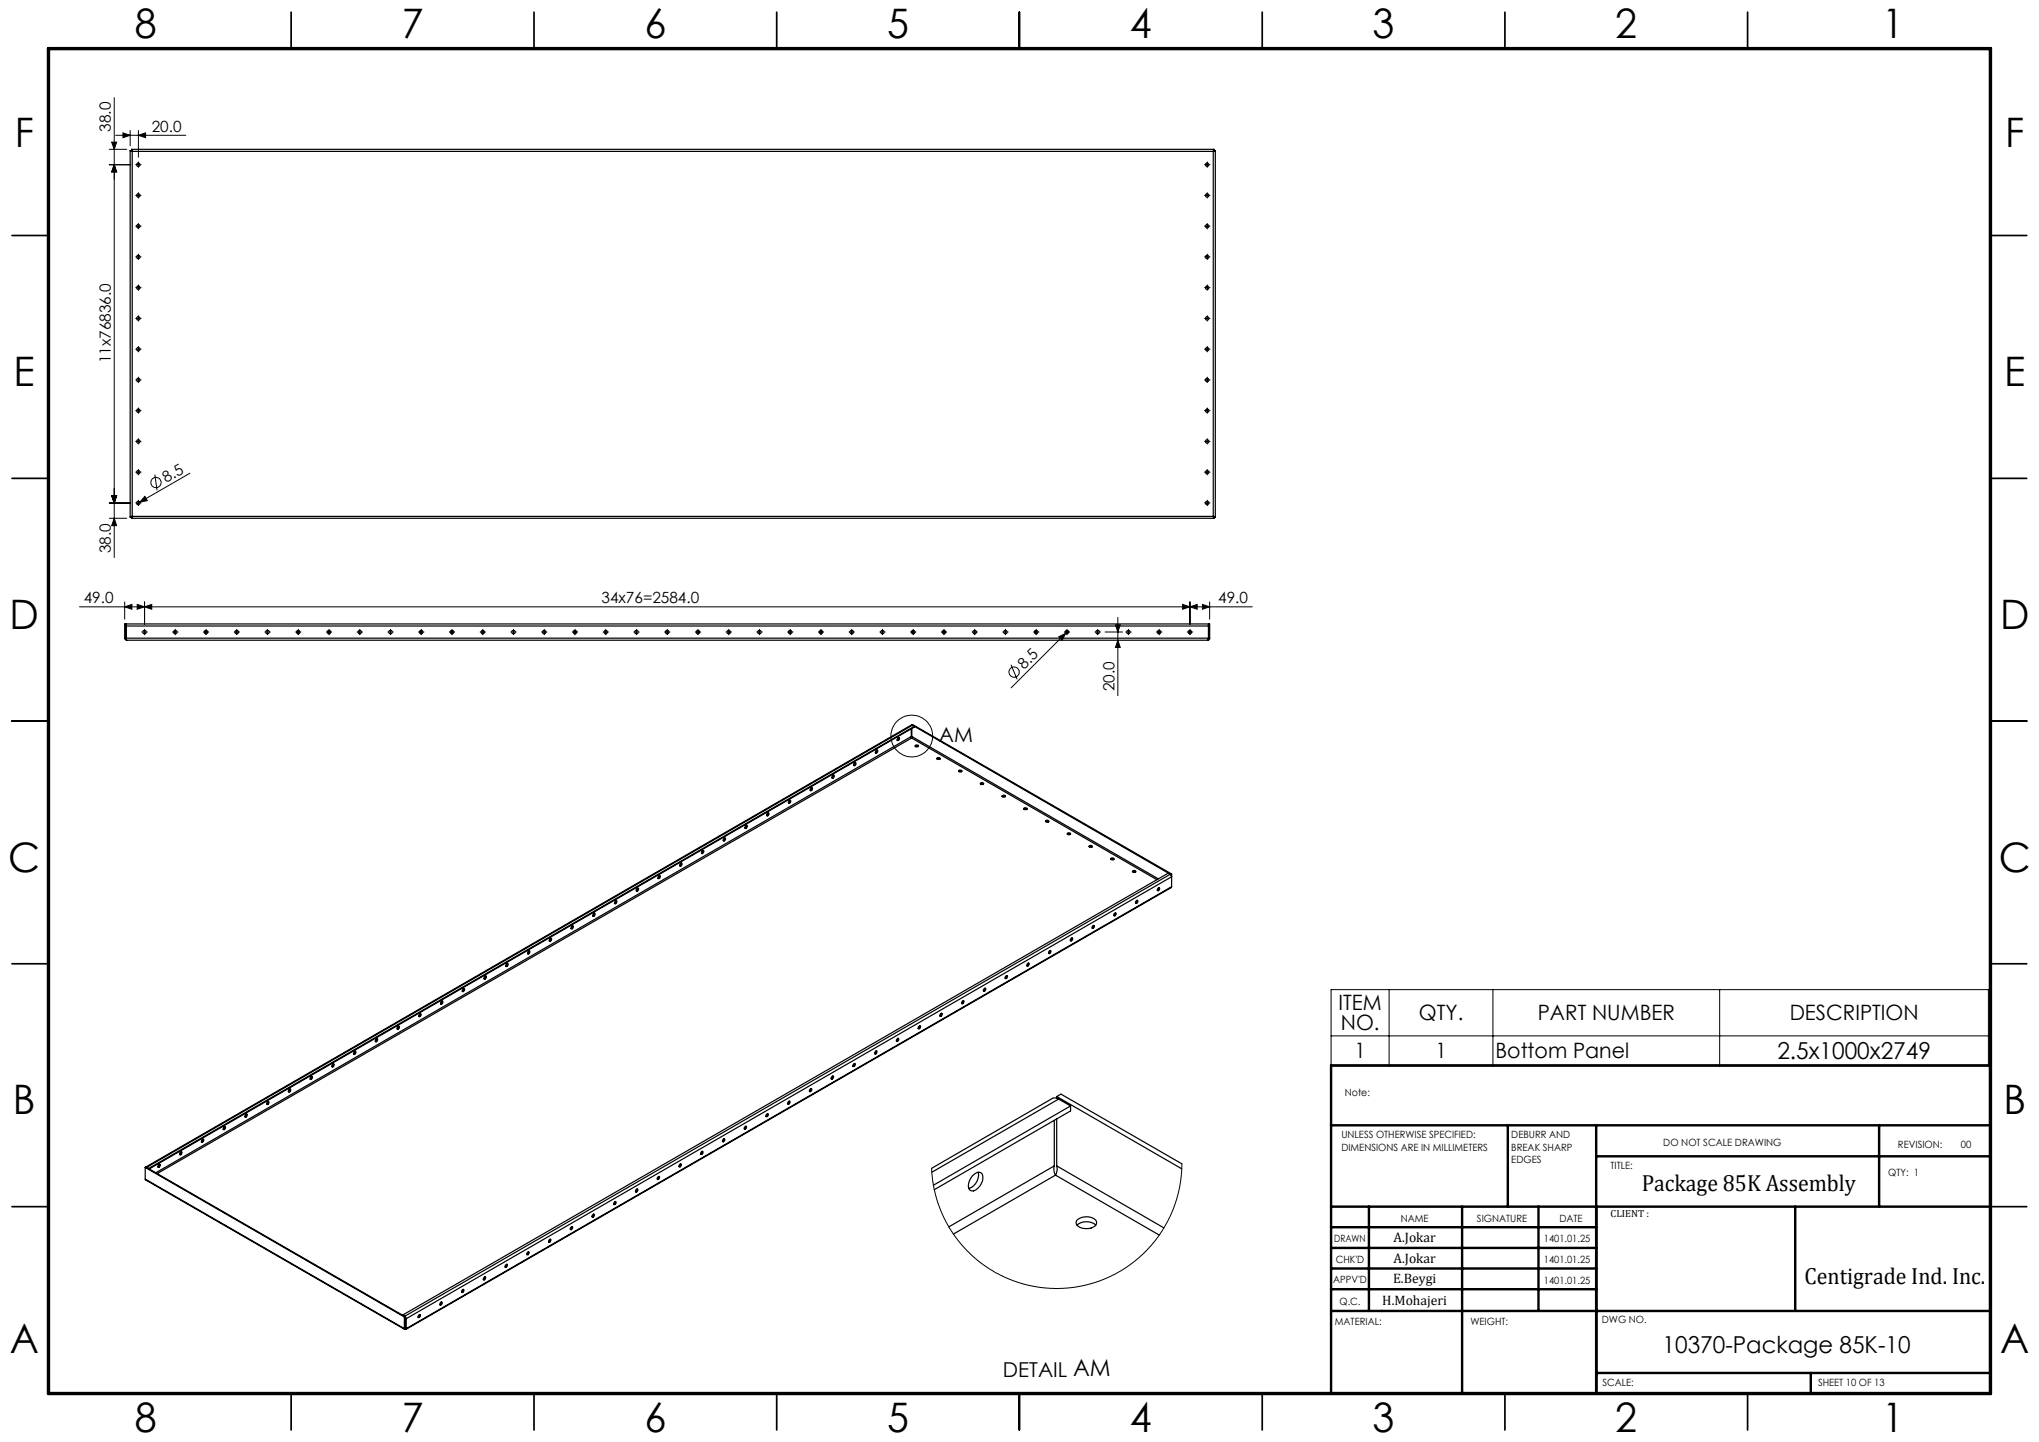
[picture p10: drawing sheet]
<svg xmlns="http://www.w3.org/2000/svg" width="420mm" height="297mm" viewBox="0 0 420 297" stroke-linecap="round" stroke-linejoin="round" font-family="sans-serif">
<g fill="none" stroke="#000" stroke-width=".21">
<path d="M22.5 33.9h4.4M22.5 30.8h3.6M23 29.3h1l-.5 1.5zM23.5 33.9l.5 1.5h-1zM23.5 20.1v94.7M23.8 27.9h14.5M25.3 27.4l1.5 .5-1.5 .5zM26.8 26.9v3.1M28.3 33.9h.4M28.5 27.9l1.5-.5v1zM28.5 26.9v5.5M28.5 33.7v.4"/>
<path d="M248.5 33.9h.3M248.7 33.7v.4M28.3 40.2h.4M28.3 46.6h.4M28.3 52.9h.4M28.3 59.3h.4M28.5 40v.5M28.5 46.4v.4M28.5 52.7v.4M28.5 59.1v.4M248.5 40.2h.3M248.5 46.6h.3"/>
<path d="M248.5 52.9h.3M248.5 59.3h.3M248.7 40v.5M248.7 46.4v.4M248.7 52.7v.4M248.7 59.1v.4M28.3 65.6h.4M28.3 71.9h.4M28.3 78.3h.4M28.5 65.4v.4M28.5 71.7v.4M28.5 78.1v.4"/>
<path d="M248.5 65.6h.3M248.5 71.9h.3M248.5 78.3h.3M248.7 65.4v.4M248.7 71.7v.4M248.7 78.1v.4M28.3 84.6h.4M28.3 90.9h.4M28.3 97.3h.4M28.5 84.4v.4M28.5 90.7v.4M28.5 97v.5"/>
<path d="M31.9 97.8l.4 3.2M39.1 97.5l-10.3 5.9M248.5 84.6h.3M248.5 90.9h.3M248.5 97.3h.3M248.7 84.4v.4M248.7 90.7v.4M248.7 97v.5M22.5 103.6h4.4M22.5 106.7h3.6M23 102.1h1l-.5 1.5zM23.5 106.7l.5 1.6h-1z"/>
<path d="M28.3 103.6h.4M28.5 103.4v.4M28.8 103.4l-.6 .4M29.8 102.2l.5 .9-1.5 .3zM248.5 103.6h.3M248.7 103.4v.4M25.7 125l1.5-.5v1zM25.7 124v3.5M28.3 124.5l1.5 .5-1.5 .5zM29.6 130.2h.4M29.8 130v.4M29.8 125l1.5-.5v1z"/>
<path d="M29.8 124v4.6M35.9 130.2h.4M36.1 130v.4M42.2 130.2h.5M42.4 130v.4M48.5 130.2h.5M48.8 130v.4M54.9 130.2h.4M55.1 130v.4M61.2 130.2h.4M61.4 130v.4M67.6 130.2h.4"/>
<path d="M67.8 130v.4M73.9 130.2h.4M74.1 130v.4M80.2 130.2h.4M80.4 130v.4M86.6 130.2h.4M86.7 130v.4M92.9 130.2h.4M93.1 130v.4M99.2 130.2h.4M99.4 130v.4M105.6 130.2h.4"/>
<path d="M105.8 130v.4M111.9 130.2h.4M112.1 130v.4M118.2 130.2h.4M118.4 130v.4M124.6 130.2h.4M124.8 130v.4M130.9 130.2h.4M131.1 130v.4M137.2 130.2h.5M137.4 130v.4M143.5 130.2h.5"/>
<path d="M143.8 130v.4M149.9 130.2h.4M150.1 130v.4M156.2 130.2h.4M156.4 130v.4M162.6 130.2h.4M162.8 130v.4M168.9 130.2h.4M169.1 130v.4M175.2 130.2h.4M175.4 130v.4M181.5 130.2h.5"/>
<path d="M181.8 130v.4M187.9 130.2h.4M188.1 130v.4M194.2 130.2h.4M194.4 130v.4M200.6 130.2h.4M200.8 130v.4M206.9 130.2h.4M207.1 130v.4M208.2 136.9l1.3 3M213.2 130.2h.4M213.4 130v.4"/>
<path d="M218.1 131.2l1.4-.7-.7 1.4zM219.6 130.2h.4M219.8 130v.4M220 129.9l-11.7 11.8M225.9 130.2h.4M226.1 130v.4M227.6 130.2h3.6M229.8 128.7h1l-.5 1.5zM230.3 131.9l.5 1.4h-1zM230.3 127.2v16.1M232.2 130.2h.5M232.4 130v.4"/>
<path d="M238.5 130.2h.5M238.8 130v.4M243.6 124.5l1.5 .5-1.5 .5zM244.9 130.2h.4M245.1 130v.4M245.1 125l1.5-.5v1zM245.1 124v4.6M247.7 124.5l1.5 .5-1.5 .5zM249.2 124v3.5M258 125h-241.6M274.2 203.8h135.4v15.8h-135.4zM274.2 213.4h135.4"/>
<path d="M286.1 203.8v15.8M307.5 203.8v15.8M354.2 203.8v15.8M243.5 239.7l-.1 1.9-.4 2.9-.6 2.4-.9 2.5-.8 1.9-1.7 2.8-2.9 3.5-1.7 1.6-1.8 1.5-1.7 1-2.6 1.4-2.7 1.1-2.4 .6-2.5 .4-2.5 .2-2.9-.1-2.5-.4-4.2-1.1-2.3-1.1-2.5-1.4-2.3-1.6-1.6-1.4-3-3.4-1.3-1.9-1.6-3.1-1.1-2.9-.5-2.1-.5-4.3"/>
<circle cx="32.1" cy="99.4" r="1.06"/>
<circle cx="208.9" cy="138.4" r="1.07"/>
<circle cx="187.8" cy="151.6" r="4.3"/>
</g>
<g fill="none" stroke="#000" stroke-width=".21" stroke-dasharray="15.2 1.3 1.3 1.3">
<path d="M28.1 33.9h-.2M28.5 33.5v-.2M28.5 34.3v.2M28.5 39.8v-.1M28.9 33.9h.2M248.3 33.9h-.2M248.7 33.5v-.2M248.7 34.3v.2M248.7 39.8v-.1M249.1 33.9h.1M28.1 40.2h-.2M28.1 46.6h-.2"/>
<path d="M28.1 52.9h-.2M28.1 59.2h-.2M28.5 40.7v.1M28.5 46.2v-.2M28.5 47v.1M28.5 52.5v-.2M28.5 53.3v.2M28.5 58.8v-.1M28.5 59.7v.1M28.9 40.2h.2M28.9 46.6h.2M28.9 52.9h.2"/>
<path d="M28.9 59.2h.2M248.3 40.2h-.2M248.3 46.6h-.2M248.3 52.9h-.2M248.3 59.2h-.2M248.7 40.7v.1M248.7 46.2v-.2M248.7 47v.1M248.7 52.5v-.2M248.7 53.3v.2M248.7 58.8v-.1M248.7 59.7v.1"/>
<path d="M249.1 40.2h.1M249.1 46.6h.1M249.1 52.9h.1M249.1 59.2h.1M28.1 65.6h-.2M28.1 71.9h-.2M28.1 78.2h-.2M28.5 65.2v-.2M28.5 66v.1M28.5 71.5v-.2M28.5 72.3v.2M28.5 77.8v-.1"/>
<path d="M28.5 78.7v.1M28.9 65.6h.2M28.9 71.9h.2M28.9 78.2h.2M248.3 65.6h-.2M248.3 71.9h-.2M248.3 78.2h-.2M248.7 65.2v-.2M248.7 66v.1M248.7 71.5v-.2M248.7 72.3v.2M248.7 77.8v-.1"/>
<path d="M248.7 78.7v.1M249.1 65.6h.1M249.1 71.9h.1M249.1 78.2h.1M28.1 84.6h-.2M28.1 90.9h-.2M28.1 97.2h-.2M28.5 84.2v-.2M28.5 85v.1M28.5 90.5v-.2M28.5 91.3v.2M28.5 96.8v-.1"/>
<path d="M28.5 97.7v.1M28.9 84.6h.2M28.9 90.9h.2M28.9 97.2h.2M248.3 84.6h-.2M248.3 90.9h-.2M248.3 97.2h-.2M248.7 84.2v-.2M248.7 85v.1M248.7 90.5v-.2M248.7 91.3v.2M248.7 96.8v-.1"/>
<path d="M248.7 97.7v.1M249.1 84.6h.1M249.1 90.9h.1M249.1 97.2h.1M28.1 103.6h-.2M28.5 103.2v-.2M28.5 104v.1M28.9 103.6h.2M248.3 103.6h-.2M248.7 103.2v-.2M248.7 104v.1M249.1 103.6h.1"/>
<path d="M29.4 130.2h-.2M29.8 129.8v-.2M29.8 130.6v.1M30.2 130.2h.1M35.7 130.2h-.1M36.1 129.8v-.2M36.1 130.6v.1M36.5 130.2h.2M42 130.2h-.1M42.4 129.8v-.2M42.4 130.6v.1M42.9 130.2h.1"/>
<path d="M48.4 130.2h-.2M48.8 129.8v-.2M48.8 130.6v.1M49.2 130.2h.1M54.7 130.2h-.1M55.1 129.8v-.2M55.1 130.6v.1M55.5 130.2h.2M61 130.2h-.1M61.4 129.8v-.2M61.4 130.6v.1M61.9 130.2h.1"/>
<path d="M67.4 130.2h-.2M67.8 129.8v-.2M67.8 130.6v.1M68.2 130.2h.1M73.7 130.2h-.1M74.1 129.8v-.2M74.1 130.6v.1M74.5 130.2h.2M80 130.2h-.1M80.4 129.8v-.2M80.4 130.6v.1M80.9 130.2h.1"/>
<path d="M86.4 130.2h-.2M86.8 129.8v-.2M86.8 130.6v.1M87.2 130.2h.1M92.7 130.2h-.1M93.1 129.8v-.2M93.1 130.6v.1M93.5 130.2h.2M99 130.2h-.1M99.4 129.8v-.2M99.4 130.6v.1M99.9 130.2h.1"/>
<path d="M105.4 130.2h-.2M105.8 129.8v-.2M105.8 130.6v.1M106.2 130.2h.1M111.7 130.2h-.1M112.1 129.8v-.2M112.1 130.6v.1M112.5 130.2h.2M118 130.2h-.1M118.4 129.8v-.2M118.4 130.6v.1M118.9 130.2h.1"/>
<path d="M124.4 130.2h-.2M124.8 129.8v-.2M124.8 130.6v.1M125.2 130.2h.1M130.7 130.2h-.1M131.1 129.8v-.2M131.1 130.6v.1M131.5 130.2h.2M137 130.2h-.1M137.4 129.8v-.2M137.4 130.6v.1M137.9 130.2h.1"/>
<path d="M143.4 130.2h-.2M143.8 129.8v-.2M143.8 130.6v.1M144.2 130.2h.1M149.7 130.2h-.1M150.1 129.8v-.2M150.1 130.6v.1M150.5 130.2h.2M156 130.2h-.1M156.4 129.8v-.2M156.4 130.6v.1M156.9 130.2h.1"/>
<path d="M162.4 130.2h-.2M162.8 129.8v-.2M162.8 130.6v.1M163.2 130.2h.1M168.7 130.2h-.1M169.1 129.8v-.2M169.1 130.6v.1M169.5 130.2h.2M175 130.2h-.1M175.4 129.8v-.2M175.4 130.6v.1M175.9 130.2h.1"/>
<path d="M181.4 130.2h-.2M181.8 129.8v-.2M181.8 130.6v.1M182.2 130.2h.1M187.7 130.2h-.1M188.1 129.8v-.2M188.1 130.6v.1M188.5 130.2h.2M194 130.2h-.1M194.4 129.8v-.2M194.4 130.6v.1M194.9 130.2h.1"/>
<path d="M200.4 130.2h-.2M200.8 129.8v-.2M200.8 130.6v.1M201.2 130.2h.1M206.7 130.2h-.1M207.1 129.8v-.2M207.1 130.6v.1M207.5 130.2h.2M213 130.2h-.1M213.4 129.8v-.2M213.4 130.6v.1M213.9 130.2h.1"/>
<path d="M219.4 130.2h-.2M219.8 129.8v-.2M219.8 130.6v.1M220.2 130.2h.1M225.7 130.2h-.1M226.1 129.8v-.2M226.1 130.6v.1M226.5 130.2h.2M232 130.2h-.1M232.4 129.8v-.2M232.4 130.6v.1M232.9 130.2h.1"/>
<path d="M238.4 130.2h-.2M238.8 129.8v-.2M238.8 130.6v.1M239.2 130.2h.1M244.7 130.2h-.1M245.1 129.8v-.2M245.1 130.6v.1M245.5 130.2h.2"/>
</g>
<g fill="none" stroke="#000" stroke-width=".35">
<path d="M60 2.5v7.5M110 2.5v7.5M160 2.5v7.5M210 2.5v7.5M260 2.5v7.5M310 2.5v7.5M360 2.5v7.5M2.5 48.5h7.5M410 48.5h7.5M2.5 98.5h7.5M410 98.5h7.5M2.5 148.5h7.5"/>
<path d="M410 148.5h7.5M2.5 198.5h7.5M410 198.5h7.5M2.5 248.5h7.5M410 248.5h7.5M60 287v7.5M110 287v7.5M160 287v7.5M210 287v7.5M260 287v7.5M310 287v7.5M360 287v7.5"/>
</g>
<g fill="none" stroke="#000" stroke-width=".5">
<path d="M410 219.4h-135.8v67.4M274.2 231.8h135.8M310.6 231.8v16.7M328.8 231.8v55.2M328.8 238.2h81.2M387.1 231.8v16.7M274.2 248.5h135.8M274.2 257h54.6M274.2 252.8h54.6M282 248.5v21.5M301.2 248.5v38.3M316.9 248.5v21.5"/>
<path d="M369.8 248.5v21.5M274.2 265.5h54.6M274.2 261.3h54.6M274.2 270h135.8M328.8 282.8h81.2M373 282.8v4.2"/>
</g>
<path d="M10 10h400v277h-400z" fill="none" stroke="#000" stroke-width=".7"/>
<g fill="#000">
<path d="M29.8 102.2l.5 .9-1.5 .3zM218.1 131.2l1.4-.7-.7 1.4z"/>
<path d="M23.5 33.9l.5 1.5h-1zM23 29.3h1l-.5 1.5z"/>
<path d="M23.5 33.9l.5 1.5h-1zM23 102.1h1l-.5 1.5zM23 102.1h1l-.5 1.5zM23.5 106.7l.5 1.6h-1zM229.8 128.7h1l-.5 1.5zM230.3 131.9l.5 1.4h-1z"/>
<path d="M28.5 27.9l1.5-.5v1zM25.3 27.4l1.5 .5-1.5 .5zM28.3 124.5l1.5 .5-1.5 .5zM25.7 125l1.5-.5v1z"/>
<path d="M29.8 125l1.5-.5v1zM243.6 124.5l1.5 .5-1.5 .5zM245.1 125l1.5-.5v1zM247.7 124.5l1.5 .5-1.5 .5z"/>
</g>
<g fill="none" stroke="#000" stroke-width=".25">
<path d="M26.8 31l.4 .2M26.8 31v75.5M27.1 30.8l.1 .4M27.1 31l.1 .2M27.1 31v.1M27.1 30.8h222.9M27.1 30.8v.2M27.2 31.2h222.7M27.2 31.2v75.2M249.9 31.2v75.2M250 30.8l-.1 .4M250 31l-.1 .2"/>
<path d="M250 31v.1M250 30.8v.2M250.3 31l-.4 .2M250.3 31v75.5M27.1 106.4v.1M27.1 106.5v.2M27.1 106.7h222.9M27.2 106.4l-.4 .1M27.2 106.4l-.1 .3M27.2 106.4l-.1 .1M27.2 106.4h222.7M249.9 106.4l.4 .1"/>
<path d="M249.9 106.4l.1 .3M249.9 106.4l.1 .1M250 106.4v.1M250 106.5v.2M25.7 131.4l.1 .4 .3 .1M25.7 131.4h.2M25.7 131.4v-2.9h.2v2.9M25.9 131.4l.1 .2M26 131.4l.1 .5M26 128.9v-.4h222.9v.4M26 131.4h222.9M26 128.9v2.5"/>
<path d="M26 128.9h222.9M26.1 131.9h222.7M248.9 131.4l-.1 .5M248.9 128.9v2.5M249 131.4l-.1 .2M249 131.4h.2M249 131.4v-2.9h.2v2.9M249.2 131.4l-.1 .3-.3 .2M171.5 159.8a.2 .2 0 0 1 .3-.1 .2 .2 0 0 1 0 .2 .28 .28 0 0 1-.1 .3 .28 .28 0 0 1-.4 0zM171.7 159.7v.2l-.3 .3M176 157.1h.1a.28 .28 0 0 1 .2 .4 .28 .28 0 0 1-.5 0zM176.2 157.1l-.1 .4-.3 .1"/>
<path d="M180.4 154.6a.21 .21 0 0 1 .4-.1 .21 .21 0 0 1 0 .4 .23 .23 0 0 1-.2 .2 .23 .23 0 0 1-.3-.2zM180.7 154.5l-.1 .4-.3 .1M184.9 152.1l.2-.2a.29 .29 0 0 1 .1 .4 .29 .29 0 0 1-.4 .1zM185.1 151.9l-.1 .4-.2 .2M187.7 151.7l.1 .3M187.7 150.1v1.6M187.7 151.7l-155.6 89.8M187.8 152l-155.4 89.7M187.8 152l50.5 29.2M187.8 151.7v.3M187.8 149.3v.1M187.8 150.1v1.6"/>
<path d="M187.8 149.3l53.4 30.8M187.8 149.3l.2-.1 53.3 30.8M187.8 151.7l50.8 29.3M187.9 149.4h-.2l-157.7 91M187.9 149.4l-157.7 91M187.9 149.4l.4 .2M188.3 149.6l-157.7 91.1M188.3 149.6v.2l-157.6 91M188.5 153.6l.2-.1a.25 .25 0 0 1 .3-.1 .25 .25 0 0 1 .1 .4h-.1a.3 .3 0 0 1-.3 0 .3 .3 0 0 1-.2-.2zM188.5 153.7l.2-.1 .5 .1M193 156.2l.2-.2a.27 .27 0 0 1 .3 0 .27 .27 0 0 1 .1 .4h-.5zM193 156.3l.3-.1 .3 .1"/>
<path d="M197.4 158.7l.3-.1a.27 .27 0 0 1 .3 0 .27 .27 0 0 1 0 .4h-.4zM197.4 158.9l.3-.1 .4 .1M140.1 177.9l.2-.1a.3 .3 0 0 1 .1 .4 .3 .3 0 0 1-.4 .1zM140.3 177.8v.2l-.3 .3M144.7 175.2h.1a.28 .28 0 0 1 .1 .4 .28 .28 0 0 1-.4 0zM144.8 175.2v.3l-.3 .2M149.2 172.6a.24 .24 0 0 1 .3 .2 .24 .24 0 0 1-.2 .3l-.1 .1a.22 .22 0 0 1-.3-.1 .22 .22 0 0 1 .1-.3zM149.3 172.6v.3l-.3 .2M153.6 170.1l.1-.1a.29 .29 0 0 1 .2 .4 .29 .29 0 0 1-.5 .1zM153.8 170l-.1 .3-.2 .3M158 167.5a.2 .2 0 0 1 .3-.1 .2 .2 0 0 1 .1 .3 .28 .28 0 0 1-.2 .3 .28 .28 0 0 1-.3-.1zM158.3 167.4l-.1 .3-.3 .3"/>
<path d="M162.5 165a.21 .21 0 0 1 .3-.1 .21 .21 0 0 1 0 .3l-.2 .2a.24 .24 0 0 1-.2-.1 .24 .24 0 0 1 .1-.3zM162.7 164.8v.3l-.3 .3M166.9 162.5l.2-.2a.2 .2 0 0 1 .3 0 .2 .2 0 0 1-.1 .3 .23 .23 0 0 1-.2 .3 .23 .23 0 0 1-.2-.3zM167.2 162.2v.4l-.3 .2M201.9 161.5l.2-.1 .5 .1M202 161.3l.1-.1a.25 .25 0 0 1 .4 0 .25 .25 0 0 1 0 .3l-.2 .1a.25 .25 0 0 1-.3 0 .25 .25 0 0 1 0-.3zM206.4 163.9l.2-.1a.27 .27 0 0 1 .3-.1 .27 .27 0 0 1 .1 .4 .34 .34 0 0 1-.4 .1 .34 .34 0 0 1-.2-.3zM206.4 164.1l.3-.2 .4 .2M210.9 166.6l.2-.1 .5 .1M210.9 166.4h.1a.29 .29 0 0 1 .4-.1 .29 .29 0 0 1 .1 .4l-.2 .1a.24 .24 0 0 1-.3-.1 .24 .24 0 0 1-.1-.3zM215.4 169.2l.2-.1 .4 .1M215.4 169h.1a.28 .28 0 0 1 .4-.1 .28 .28 0 0 1 0 .4l-.1 .1a.26 .26 0 0 1-.3-.1 .26 .26 0 0 1-.1-.3z"/>
<path d="M219.9 171.8l.2-.1 .4 .1M219.9 171.6h.1a.32 .32 0 0 1 .3-.1 .32 .32 0 0 1 .2 .3l-.2 .1a.28 .28 0 0 1-.3 0 .28 .28 0 0 1-.1-.3zM224.3 174.4l.3-.1 .4 .1M224.4 174.2l.1-.1a.25 .25 0 0 1 .4 0 .25 .25 0 0 1 0 .4h-.2a.25 .25 0 0 1-.3 0 .25 .25 0 0 1 0-.3zM228.8 177l.2-.1 .4 .1M228.8 176.8l.1-.1a.28 .28 0 0 1 .4 0 .28 .28 0 0 1 .1 .4h-.2a.24 .24 0 0 1-.3 0 .24 .24 0 0 1-.1-.3zM233.3 179.4l.1-.1a.28 .28 0 0 1 .4-.1 .28 .28 0 0 1 .1 .4l-.4 .1zM233.3 179.6l.2-.1 .4 .1M104.4 198.5a.2 .2 0 0 1 .3 0 .2 .2 0 0 1-.1 .3 .23 .23 0 0 1-.2 .3 .23 .23 0 0 1-.2-.3zM104.5 198.4l-.1 .4-.2 .2M108.8 196a.2 .2 0 0 1 .3-.1 .2 .2 0 0 1 0 .2 .28 .28 0 0 1-.1 .3 .28 .28 0 0 1-.3 0zM109 195.9l-.1 .3-.2 .2"/>
<path d="M113.2 193.5l.3-.3a.34 .34 0 0 1 .1 .5 .34 .34 0 0 1-.5 .1zM113.5 193.3l-.1 .4-.3 .1M117.7 190.9l.2-.2a.3 .3 0 0 1 .1 .4 .3 .3 0 0 1-.4 .1zM117.9 190.7v.4l-.3 .1M122.2 188.2l.2-.1a.3 .3 0 0 1 .1 .4 .3 .3 0 0 1-.4 .1zM122.4 188.1l-.1 .4-.2 .2M126.7 185.6l.2-.1a.3 .3 0 0 1 .1 .4 .3 .3 0 0 1-.4 .1zM126.9 185.5l-.1 .4-.2 .2M131.3 183v-.1a.3 .3 0 0 1 .2 .5 .3 .3 0 0 1-.4 .1zM131.4 182.9l-.1 .3-.2 .3M135.7 180.5a.18 .18 0 0 1 .2-.2 .18 .18 0 0 1 .1 .3 .26 .26 0 0 1-.1 .3 .26 .26 0 0 1-.4-.1zM135.9 180.3l-.1 .4-.3 .2"/>
<path d="M211.6 198.5l.2-.1a.3 .3 0 0 1 .1 .4 .3 .3 0 0 1-.4 .1zM211.8 198.4v.2l-.3 .3M216.2 195.8h.1a.24 .24 0 0 1 .2 .2 .24 .24 0 0 1-.1 .2l-.2 .2a.22 .22 0 0 1-.2-.2 .22 .22 0 0 1 .1-.2zM216.3 195.8v.3l-.3 .2M220.6 193.3l.2-.1a.3 .3 0 0 1 .1 .4 .3 .3 0 0 1-.4 .1zM220.8 193.2v.3l-.3 .2M225.1 190.6h.1a.29 .29 0 0 1 .2 .4 .29 .29 0 0 1-.5 .1zM225.3 190.6l-.1 .3-.2 .3M229.5 188.2a.25 .25 0 0 1 .4-.1 .25 .25 0 0 1-.1 .4l-.1 .1a.24 .24 0 0 1-.3-.1 .24 .24 0 0 1 .1-.3zM229.8 188l-.1 .3-.3 .3M234 185.6a.21 .21 0 0 1 .4-.1 .21 .21 0 0 1 0 .3 .23 .23 0 0 1-.3 .3 .23 .23 0 0 1-.2-.3zM234.2 185.4v.3l-.3 .3"/>
<path d="M238.6 182.9l.1-.1a.29 .29 0 0 1 .1 .5 .29 .29 0 0 1-.4 0zM238.7 182.8v.4l-.3 .2M241 180.1l.3 .5-157.6 91M241 180.1l-157.6 91M241 180.1l-.4-.3-157.7 91.1M241.2 180.1v.1M241.3 182.6l-.1 .2-157.6 91M241.3 180v2.6M241.3 182.6l-157.6 91M241.3 180l-.1 .1M68.5 219.2a.21 .21 0 0 1 .3 0 .21 .21 0 0 1 0 .3l-.2 .2a.22 .22 0 0 1-.3-.1 .22 .22 0 0 1 .1-.3zM68.7 219.1v.3l-.3 .3"/>
<path d="M73 216.7l.2-.2a.3 .3 0 0 1 .1 .5 .3 .3 0 0 1-.5 0zM73.2 216.5l-.1 .3-.3 .3M77.5 214h.1a.29 .29 0 0 1 .1 .4 .29 .29 0 0 1-.4 .1zM77.6 214v.2l-.3 .3M81.8 211.6l.1-.1a.2 .2 0 0 1 .3-.1 .2 .2 0 0 1 .1 .3 .26 .26 0 0 1-.2 .3 .26 .26 0 0 1-.3-.2zM82.1 211.4v.3l-.3 .2M86.4 208.9a.21 .21 0 0 1 .3-.1 .21 .21 0 0 1 0 .4 .23 .23 0 0 1-.2 .2 .23 .23 0 0 1-.2-.2zM86.6 208.8v.3l-.3 .2M90.9 206.3l.1-.1a.29 .29 0 0 1 .2 .4 .29 .29 0 0 1-.5 .1zM91.1 206.2v.3l-.4 .3M95.4 203.7a.2 .2 0 0 1 .2-.1 .2 .2 0 0 1 .1 .3 .26 .26 0 0 1-.2 .3 .26 .26 0 0 1-.3-.1zM95.6 203.6l-.1 .4-.3 .2"/>
<path d="M99.9 201.1l.1-.1a.3 .3 0 0 1 .1 .5 .3 .3 0 0 1-.4 .1zM100 201l-.1 .4-.2 .2M175.8 219.1l.2-.1a.3 .3 0 0 1 .1 .5 .3 .3 0 0 1-.4 0zM176 219l-.1 .4-.2 .2M180.3 216.6l.2-.1a.3 .3 0 0 1 .1 .4 .3 .3 0 0 1-.4 .1zM180.5 216.5l-.1 .3-.2 .2M184.9 213.9a.3 .3 0 0 1 .1 .4 .3 .3 0 0 1-.4 .1zM185 213.9l-.1 .4-.3 .1M189.3 211.4l.2-.1a.34 .34 0 0 1 0 .4 .34 .34 0 0 1-.4 .1zM189.4 211.3v.4l-.3 .1M193.7 208.8l.3-.1a.3 .3 0 0 1 0 .4 .3 .3 0 0 1-.4 .1zM193.9 208.7v.4l-.3 .2"/>
<path d="M198.3 206.2l.1-.1a.32 .32 0 0 1 .1 .4 .32 .32 0 0 1-.4 .2zM198.4 206.1v.3l-.3 .3M202.7 203.7l.1-.2a.3 .3 0 0 1 .2 .5 .3 .3 0 0 1-.4 .1zM202.9 203.5l-.1 .3-.2 .3M207.2 201l.1-.1a.3 .3 0 0 1 .1 .5 .3 .3 0 0 1-.4 0zM207.4 200.9l-.1 .4-.3 .2M32.7 239.9l.2-.1a.34 .34 0 0 1 0 .4 .34 .34 0 0 1-.4 .2zM32.8 239.8v.4l-.3 .1M37.2 237.3l.1-.1a.3 .3 0 0 1 .1 .4 .3 .3 0 0 1-.4 .2zM37.3 237.2v.4l-.3 .2M41.6 234.8l.2-.2a.34 .34 0 0 1 .1 .5 .34 .34 0 0 1-.4 .1zM41.8 234.6l-.1 .4-.2 .2"/>
<path d="M46.1 232.2l.2-.1a.3 .3 0 0 1 .1 .4 .3 .3 0 0 1-.4 0zM46.3 232.1l-.1 .3-.2 .2M50.5 229.7l.3-.3a.34 .34 0 0 1 .1 .5 .34 .34 0 0 1-.5 .1zM50.8 229.5l-.2 .4-.2 .1M55 227.1l.2-.2a.3 .3 0 0 1 .1 .4 .3 .3 0 0 1-.4 .1zM55.2 226.9v.3l-.3 .2M59.5 224.4l.2-.1a.3 .3 0 0 1 .1 .4 .3 .3 0 0 1-.4 .1zM59.7 224.3v.3l-.3 .3M64 221.8l.2-.1a.28 .28 0 0 1 .1 .4 .28 .28 0 0 1-.4 .1zM64.2 221.7v.3l-.3 .2M140.1 239.8v-.1a.28 .28 0 0 1 .2 .5 .28 .28 0 0 1-.5 0zM140.2 239.7v.3l-.3 .3"/>
<path d="M144.5 237.2l.1-.1a.29 .29 0 0 1 .2 .5 .29 .29 0 0 1-.5 0zM144.7 237.1l-.1 .4-.2 .2M148.9 234.7a.2 .2 0 0 1 .3-.1 .2 .2 0 0 1 .1 .2 .26 .26 0 0 1-.2 .3 .26 .26 0 0 1-.3-.1zM149.2 234.6l-.1 .2-.3 .3M153.5 232h.1a.29 .29 0 0 1 .1 .4 .29 .29 0 0 1-.4 .1zM153.6 231.9v.4l-.3 .2M157.9 229.5l.1-.1a.2 .2 0 0 1 .3 .1 .2 .2 0 0 1-.1 .3 .23 .23 0 0 1-.2 .2 .23 .23 0 0 1-.2-.2zM158.1 229.4v.3l-.3 .2M162.5 226.8a.29 .29 0 0 1 .2 .4 .29 .29 0 0 1-.5 .1zM162.6 226.8l-.1 .4-.3 .2M166.9 224.3a.2 .2 0 0 1 .2-.1 .2 .2 0 0 1 .1 .3 .26 .26 0 0 1-.2 .3 .26 .26 0 0 1-.3-.1zM167.1 224.2l-.1 .4-.3 .2"/>
<path d="M171.3 221.8a.21 .21 0 0 1 .4-.1 .21 .21 0 0 1 0 .3 .23 .23 0 0 1-.2 .3 .23 .23 0 0 1-.3-.3zM171.5 221.6l-.1 .4-.2 .2M217.2 230.7v9.4M217.7 225.8v.4M217.7 230.5v9.6M217.7 225.8l25.7 14.9M217.7 225.8l.8-.4 25 14.3M218.1 226.4a1.27 1.27 0 0 0-1.3-.2l-24.9 14.4M218.1 226.4l-26.2 15M218.1 226.4l2.4 1.4M220.5 227.8l-28.2 16.3M220.5 227.8v1l-28.1 16.2"/>
<path d="M29.9 242.8l.2 .3 53.2 30.7M29.9 240.4h.2l53.3 30.8M29.9 240.4l53.4 30.8M29.9 240.4v2.4M29.9 242.8l53.4 30.8M30.2 240.4h-.2M30.2 240.4l.4 .3M30.2 240.4h.1M30.6 240.7h.1M108.7 257.9l.1-.1a.3 .3 0 0 1 .1 .4 .3 .3 0 0 1-.4 .2zM108.8 257.8v.4l-.3 .2M113.1 255.3l.2-.1a.3 .3 0 0 1 .1 .5 .3 .3 0 0 1-.4 0z"/>
<path d="M113.3 255.2l-.1 .4-.2 .2M117.7 252.7h.1a.34 .34 0 0 1 .1 .4 .34 .34 0 0 1-.4 .1v-.3zM117.8 252.7v.2l-.3 .3M122.1 250.2l.1-.1a.3 .3 0 0 1 .2 .4 .3 .3 0 0 1-.4 .1zM122.3 250l-.1 .4-.2 .2M126.5 247.6l.2-.1a.3 .3 0 0 1 .1 .4 .3 .3 0 0 1-.4 .1zM126.8 247.5l-.1 .3-.3 .2M131.1 244.9h.1a.3 .3 0 0 1 .1 .4 .3 .3 0 0 1-.4 .1zM131.2 244.9v.3l-.3 .3M135.5 242.4a.2 .2 0 0 1 .3-.1 .2 .2 0 0 1 .1 .3 .26 .26 0 0 1-.2 .3 .26 .26 0 0 1-.3-.1zM135.7 242.3v.3l-.3 .2M200.3 242.2a1.32 1.32 0 0 1 2-.4 2.74 2.74 0 0 1-2.2 3.5 1.08 1.08 0 0 1-.6-1.5l.2-.6z"/>
<path d="M201.5 241.4a2.98 2.98 0 0 1-1.9 3.4M217.2 240.1a2.39 2.39 0 0 0 .2 1.9M217.2 240.1l-21.8 12.6M217.4 242l-21 12.2M217.4 242l21.4 12.4M217.7 240.1v.1a2.66 2.66 0 0 1-.3 1.8M217.7 240.1l22 12.8M221.9 252.3a2.97 2.97 0 0 1 3.8 0M222.1 251.1a3.1 3.1 0 0 1 3.6 .3 .92 .92 0 0 1-.4 1.3 2.98 2.98 0 0 1-3.6-.5l.1-.8zM82.9 270.9l.5 .2M82.9 270.9h.1M83.3 273.6v.2h.2"/>
<path d="M83.3 271.2v2.4M83.4 271.1l.3 .5M83.4 271.1h.1M83.4 271.3l.1 .2M83.4 273.5l.1 .1M83.4 271.2h-.1M83.4 271.2v2.3M83.4 273.5l-.1 .1M83.5 273.6v.2M83.5 273.5v.1M83.5 271.5l.2 .1M83.5 273.5l.2 .1"/>
<path d="M83.5 271.5v2M83.7 273.6l-.1 .2h-.1M83.7 271.6v2M86.3 270.8h.1a.28 .28 0 0 1 .2 .4 .28 .28 0 0 1-.5 0zM86.4 270.8v.3l-.3 .2M90.7 268.3a.21 .21 0 0 1 .4-.1 .21 .21 0 0 1 0 .3l-.3 .3a.29 .29 0 0 1-.2-.2 .29 .29 0 0 1 .1-.3zM90.9 268.1l-.1 .5-.2 .1M95.2 265.7l.2-.1a.34 .34 0 0 1 .1 .4 .34 .34 0 0 1-.4 .1zM95.4 265.6l-.1 .4-.2 .1M99.7 263.1l.2-.1a.3 .3 0 0 1 .1 .4 .3 .3 0 0 1-.4 .1zM99.9 263l-.1 .4-.2 .2M104.1 260.6l.3-.2a.34 .34 0 0 1 .1 .4 .34 .34 0 0 1-.5 .1z"/>
<path d="M104.4 260.4l-.1 .4-.3 .1"/>
<circle cx="28.5" cy="33.9" r=".35"/>
<circle cx="248.7" cy="33.9" r=".35"/>
<circle cx="28.5" cy="59.3" r=".35"/>
<circle cx="28.5" cy="40.2" r=".35"/>
<circle cx="28.5" cy="52.9" r=".35"/>
<circle cx="28.5" cy="46.6" r=".35"/>
<circle cx="248.7" cy="40.2" r=".35"/>
<circle cx="248.7" cy="46.6" r=".35"/>
<circle cx="248.7" cy="52.9" r=".35"/>
<circle cx="248.7" cy="59.3" r=".35"/>
<circle cx="28.5" cy="71.9" r=".35"/>
<circle cx="28.5" cy="65.6" r=".35"/>
<circle cx="28.5" cy="78.3" r=".36"/>
<circle cx="248.7" cy="78.3" r=".36"/>
<circle cx="248.7" cy="65.6" r=".35"/>
<circle cx="248.7" cy="71.9" r=".35"/>
<circle cx="28.5" cy="84.6" r=".35"/>
<circle cx="28.5" cy="90.9" r=".35"/>
<circle cx="28.5" cy="97.3" r=".35"/>
<circle cx="248.7" cy="90.9" r=".35"/>
<circle cx="248.7" cy="84.6" r=".35"/>
<circle cx="248.7" cy="97.3" r=".35"/>
<circle cx="28.5" cy="103.6" r=".35"/>
<circle cx="248.7" cy="103.6" r=".35"/>
<circle cx="29.8" cy="130.2" r=".36"/>
<circle cx="36.1" cy="130.2" r=".36"/>
<circle cx="42.4" cy="130.2" r=".36"/>
<circle cx="48.8" cy="130.2" r=".36"/>
<circle cx="55.1" cy="130.2" r=".37"/>
<circle cx="61.4" cy="130.2" r=".36"/>
<circle cx="67.8" cy="130.2" r=".37"/>
<circle cx="74.1" cy="130.2" r=".36"/>
<circle cx="80.4" cy="130.2" r=".37"/>
<circle cx="86.8" cy="130.2" r=".36"/>
<circle cx="93.1" cy="130.2" r=".37"/>
<circle cx="99.4" cy="130.2" r=".36"/>
<circle cx="105.8" cy="130.2" r=".37"/>
<circle cx="112.1" cy="130.2" r=".36"/>
<circle cx="118.4" cy="130.2" r=".37"/>
<circle cx="124.8" cy="130.2" r=".36"/>
<circle cx="131.1" cy="130.2" r=".37"/>
<circle cx="137.4" cy="130.2" r=".36"/>
<circle cx="143.8" cy="130.2" r=".36"/>
<circle cx="150.1" cy="130.2" r=".36"/>
<circle cx="156.4" cy="130.2" r=".36"/>
<circle cx="162.8" cy="130.2" r=".36"/>
<circle cx="169.1" cy="130.2" r=".36"/>
<circle cx="175.4" cy="130.2" r=".37"/>
<circle cx="181.8" cy="130.2" r=".36"/>
<circle cx="188.1" cy="130.2" r=".37"/>
<circle cx="194.4" cy="130.2" r=".36"/>
<circle cx="200.8" cy="130.2" r=".37"/>
<circle cx="207.1" cy="130.2" r=".36"/>
<circle cx="213.4" cy="130.2" r=".37"/>
<circle cx="219.8" cy="130.2" r=".36"/>
<circle cx="226.1" cy="130.2" r=".37"/>
<circle cx="232.4" cy="130.2" r=".36"/>
<circle cx="238.8" cy="130.2" r=".37"/>
<circle cx="245.1" cy="130.2" r=".36"/>
</g>
<g font-size="8.4">
<text x="27.7" y="7.9">8</text>
<text x="82.7" y="7.9">7</text>
<text x="132.7" y="7.9">6</text>
<text x="182.7" y="7.9">5</text>
<text x="232.7" y="7.9">4</text>
<text x="282.7" y="7.9">3</text>
<text x="332.7" y="7.9">2</text>
<text x="387.7" y="7.9">1</text>
<text x="3" y="30.3">F</text>
<text x="413" y="30.3">F</text>
<text x="2.8" y="79.5">E</text>
<text x="412.8" y="79.5">E</text>
<text x="2" y="129.5">D</text>
<text x="412" y="129.5">D</text>
<text x="1.7" y="179.5">C</text>
<text x="411.7" y="179.5">C</text>
<text x="2.7" y="229.5">B</text>
<text x="412.7" y="229.5">B</text>
<text x="2" y="278.8">A</text>
<text x="412" y="278.8">A</text>
<text x="27.7" y="294.9">8</text>
<text x="82.7" y="294.9">7</text>
<text x="132.7" y="294.9">6</text>
<text x="182.7" y="294.9">5</text>
<text x="232.7" y="294.9">4</text>
<text x="282.7" y="294.9">3</text>
<text x="332.7" y="294.9">2</text>
<text x="387.7" y="294.9">1</text>
</g>
<g font-size="4.8">
<text x="366.1" y="218.1">2.5x1000x2749</text>
<text x="338.2" y="245.2">Package 85K Assembly</text>
<text x="371.7" y="264.5">Centigrade Ind. Inc.</text>
<text x="342.5" y="278.7">10370-Package 85K-10</text>
</g>
<g font-size="4.4">
<text x="275.7" y="208">ITEM</text>
<text x="276.2" y="212.1">NO.</text>
<text x="292.3" y="210">QTY.</text>
<text x="316.8" y="210">PART NUMBER</text>
<text x="368.6" y="210">DESCRIPTION</text>
<text x="279" y="217.9">1</text>
<text x="295.7" y="217.9">1</text>
<text x="308" y="217.9">Bottom Panel</text>
</g>
<g font-size="4.2">
<text x="193.4" y="152.8">AM</text>
<text x="206.6" y="283.5">DETAIL AM</text>
</g>
<g font-size="3.2">
<text x="22.8" y="27.1" transform="rotate(-90 22.8 27.1)">38.0</text>
<text x="31.3" y="27.1">20.0</text>
<text x="22.8" y="74.9" transform="rotate(-90 22.8 74.9)">11x76836.0</text>
<text x="34.2" y="99.5" transform="rotate(-30 34.2 99.5)">8.5</text>
<text x="22.8" y="113.9" transform="rotate(-90 22.8 113.9)">38.0</text>
<text x="17.3" y="124.2">49.0</text>
<text x="123.9" y="124.2">34x76=2584.0</text>
<text x="250.9" y="124.2">49.0</text>
<text x="211" y="138" transform="rotate(-45 211 138)">8.5</text>
<text x="229.6" y="142.4" transform="rotate(-90 229.6 142.4)">20.0</text>
</g>
<g font-size="2.8">
<text x="287" y="255.9">A.Jokar</text>
<text x="287" y="260.1">A.Jokar</text>
<text x="284.7" y="268.7">H.Mohajeri</text>
<text x="286.9" y="264.2">E.Beygi</text>
</g>
<g font-size="2.1">
<text x="277" y="225.8">Note:</text>
<text x="276.3" y="234.5">UNLESS OTHERWISE SPECIFIED:</text>
<text x="276.3" y="237">DIMENSIONS ARE IN MILLIMETERS</text>
<text x="311.3" y="234.5">DEBURR AND</text>
<text x="311.3" y="237">BREAK SHARP</text>
<text x="311.3" y="239.5">EDGES</text>
<text x="342.6" y="235.9">DO NOT SCALE DRAWING</text>
<text x="391" y="236.5">REVISION:</text>
<text x="403.9" y="236.5">00</text>
<text x="331.8" y="240.8">TITLE:</text>
<text x="389" y="242.2">QTY: 1</text>
<text x="288.5" y="251.7">NAME</text>
<text x="304.2" y="251.7">SIGNATURE</text>
<text x="321.2" y="251.7">DATE</text>
<text x="331.8" y="250.7">CLIENT :</text>
<text x="274.8" y="255.8">DRAWN</text>
<text x="318" y="255.8">1401.01.25</text>
<text x="275.1" y="260.1">CHK'D</text>
<text x="318" y="260">1401.01.25</text>
<text x="274.6" y="264.2">APPV'D</text>
<text x="275.9" y="268.7">Q.C.</text>
<text x="318" y="264.5">1401.01.25</text>
<text x="275" y="273">MATERIAL:</text>
<text x="302.9" y="273">WEIGHT:</text>
<text x="330" y="272.5">DWG NO.</text>
<text x="330.1" y="285.6">SCALE:</text>
<text x="374.5" y="285.6">SHEET 10 OF 13</text>
</g>
</svg>
